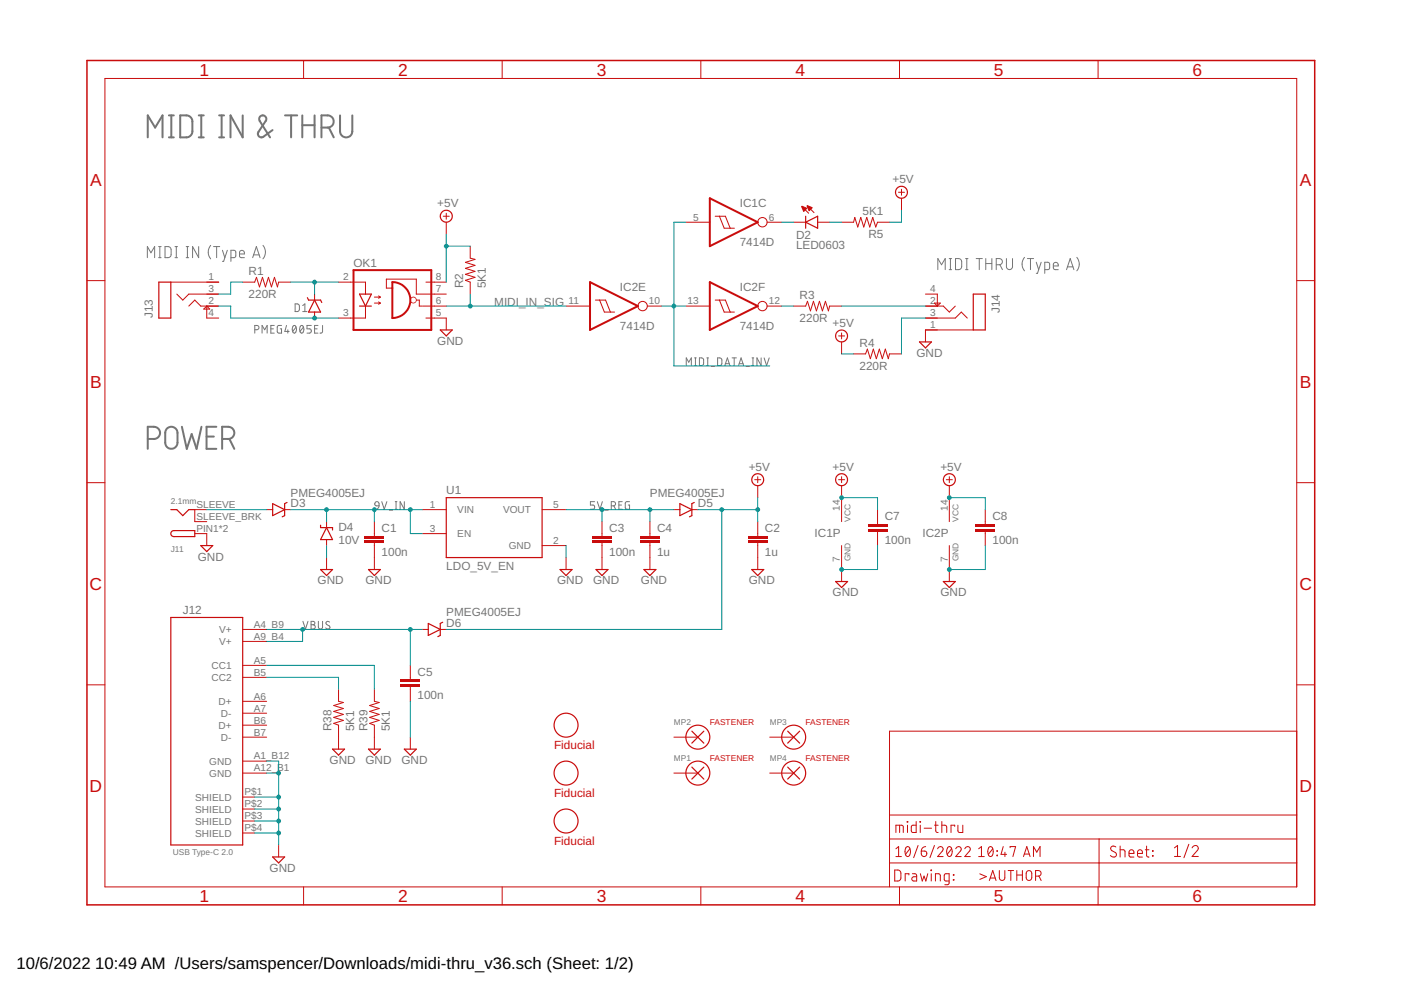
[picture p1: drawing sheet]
<svg xmlns="http://www.w3.org/2000/svg" width="297mm" height="210mm" viewBox="0 0 297 210" stroke-linecap="round" stroke-linejoin="round" font-family="sans-serif">
<g fill="none" stroke="#757575" stroke-width=".21">
<path d="M31.2 54.6v-2.3l.8 1.3 .8-1.3v2.3M33.6 54.6h.6M33.6 52.3h.6M33.9 52.3v2.3M35 52.3h.8l.5 .4v1.5l-.5 .4h-.8zM37.1 54.6h.5M37.1 52.3h.5M37.4 52.3v2.3M39.5 54.6h.5M39.5 52.3h.5M39.7 52.3v2.3M42.1 52.3v2.3l-1.3-2.3v2.3"/>
<path d="M44.7 52a2.26 2.26 0 0 0 0 2.9M45.3 52.3h1.3M45.9 52.3v2.3M47.2 53.1l.5 1.5M48.2 53.1l-.8 2.3h-.2M49 54.6h.6l.4-.2v-1.1l-.2-.2h-.8v2.3M50.8 53.8h1a.54 .54 0 0 0-.4-.7 .54 .54 0 0 0-.6 .5l.1 .9 .9 .1M53.6 54.6l.8-2.3 .7 2.3M53.8 54h1.1M55.8 52a2.19 2.19 0 0 1 0 2.9M198.8 57.2v-2.4l.8 1.3 .8-1.3v2.4M201.3 57.2h.5"/>
<path d="M201.3 54.8h.5M201.5 54.8v2.4M202.6 54.8l.9 .1 .4 .4v1.4l-.4 .4-.9 .1zM204.7 57.2h.5M204.7 54.8h.5M205 54.8v2.4M207 54.8h1.3M207.6 54.8v2.4M209 54.8v2.4M209 55.9h1.3M210.3 54.8v2.4M211.2 56.1a1.16 1.16 0 0 0 1.2-.2l.1-.4-.1-.4a1.16 1.16 0 0 0-1.2-.3v2.4"/>
<path d="M212 56.1l.5 1.1M213.4 54.8v1.7a.65 .65 0 0 0 .6 .7 .65 .65 0 0 0 .7-.7v-1.7M217.2 54.6a2.26 2.26 0 0 0 0 2.8M217.8 54.8h1.3M218.5 54.8v2.4M219.7 55.6l.5 1.6M220.7 55.6l-.7 2.4h-.3M221.5 57.2h.7l.3-.3v-1l-.2-.3h-.8v2.4M223.3 56.4h1.1a.54 .54 0 0 0-.4-.8 .54 .54 0 0 0-.7 .5l.1 .9 1 .2M226.1 57.2l.8-2.4 .8 2.4M226.3 56.6h1.2M228.3 54.6a2.19 2.19 0 0 1 0 2.8"/>
<path d="M54 69.9h.5a.46 .46 0 0 0 .4-.4 .46 .46 0 0 0-.4-.5h-.5v1.6M55.6 70.6v-1.6l.5 .9 .5-.9v1.6M57.4 69.7h.6M58.1 69h-.7v1.6h.7M59.7 69h-.7l-.2 .2 .1 1.3 .8 .1v-.9h-.3M60.7 69l-.3 1.3h.9M61 69.9v.7M62.2 69.1l.1-.1a.8 .8 0 0 1 .6 .6 .8 .8 0 0 1-.2 .8l-.3 .2a1.02 1.02 0 0 1-.2-1.5zM62.6 64.4l.6 .1 .2 .2 .1 .9-.3 .4-.6 .1zM62.8 69.4l-.8 .9M63.7 69.1l.1-.1a.8 .8 0 0 1 .7 .6 .8 .8 0 0 1-.2 .8l-.3 .2a1.04 1.04 0 0 1-.3-1.5zM64.2 66.1h.9"/>
<path d="M64.2 64.8l.4-.4v1.7M64.3 69.4l-.7 .9M66 69h-.9v.7h.5a.46 .46 0 0 1 .4 .5 .46 .46 0 0 1-.4 .4h-.5M66.7 69.7h.5M67.4 69h-.7v1.6h.7M68.4 69v1.4l-.6 .2M145.5 77.5v-1.6l.5 .9 .6-.9v1.6M147.3 77.5h.3M147.3 75.9h.3M147.4 75.9v1.6M148.3 75.9h.6l.3 .3v1l-.3 .3h-.6zM149.9 77.5h.3"/>
<path d="M149.9 75.9h.3M150.1 75.9v1.6M150.8 77.7h.7M152.1 75.9h.7l.2 .3 .1 .8-.3 .5h-.7zM153.7 77.5l.5-1.6 .5 1.6M153.8 77.1h.8M155.2 75.9h.9M155.7 75.9v1.6M156.6 77.5l.5-1.6 .6 1.6M156.7 77.1h.8M158.2 77.7h.7M159.4 77.5h.4"/>
<path d="M159.4 75.9h.4M159.6 75.9v1.6M161.4 75.9v1.6l-.9-1.6v1.6M162 75.9l.5 1.6 .6-1.6M79.6 106.5l.3-.1 .3 .1 .2 .8-.8-.2-.1-.3zM80.4 107.3l-.3 .5-.4 .2M80.9 106.4l.6 1.6 .5-1.6M82.5 108.2h.7M83.8 108h.4M83.8 106.4h.4M84 106.4v1.6M85.7 106.4v1.6l-.9-1.6v1.6"/>
<path d="M126.1 106.4h-.9v.7h.5a.45 .45 0 0 1 .4 .4 .45 .45 0 0 1-.4 .5h-.5M126.6 106.4l.6 1.6 .5-1.6M128.2 108.2h.7M129.6 107.3h.5a.44 .44 0 0 0 .4-.5 .44 .44 0 0 0-.4-.4h-.5v1.6M130.2 107.3l.3 .7M131.2 107.1h.6M131.9 106.4h-.7v1.6h.7M133.5 106.4h-.7l-.2 .2v1.2l.2 .1 .7 .1v-.9h-.3M64.2 131.7l.6 1.7 .5-1.7M66 131.7h.4a.36 .36 0 0 1 .4 .4 .36 .36 0 0 1-.4 .4 .46 .46 0 0 1 .4 .4 .46 .46 0 0 1-.4 .5h-.4zM66 132.5h.4M67.5 131.7v1.2a.44 .44 0 0 0 .4 .5 .44 .44 0 0 0 .5-.5v-1.2"/>
<path d="M69.9 131.9l-.2-.1a.38 .38 0 0 0-.5 .1 .38 .38 0 0 0 .1 .5l.5 .3a.41 .41 0 0 1 0 .6 .41 .41 0 0 1-.6 0l-.2-.2"/>
</g>
<g fill="none" stroke="#757575" stroke-width=".42">
<path d="M31.3 29.1v-4.6l1.6 2.6 1.6-2.6v4.6M35.8 29.1h1.1M35.8 24.5h1.1M36.3 24.5v4.6M38.2 24.5a2.43 2.43 0 0 1 2.1 .2l.4 .5 .1 .6v2.3l-.5 .8a2.43 2.43 0 0 1-2.1 .2zM42.1 29.1h1.1M42.1 24.5h1.1M42.7 24.5v4.6M46.5 29.1h1M46.5 24.5h1M47 24.5v4.6M51.5 24.5v4.6l-2.6-4.6v4.6"/>
<path d="M57.8 27.6l-2 1.4a.75 .75 0 0 1-.9-.1 .75 .75 0 0 1-.1-.9l1.5-2.4a.76 .76 0 0 0-.6-1.1 .76 .76 0 0 0-.6 1.1l2.2 3.5M60.4 24.5h2.6M61.7 24.5v4.6M64.1 24.5v4.6M64.1 26.5h2.6M66.7 24.5v4.6M68.2 27.1a2.58 2.58 0 0 0 2.1-.4 1.29 1.29 0 0 0 .4-1.4 1.29 1.29 0 0 0-1.2-.8h-1.3v4.6M69.7 27.1l1.1 2M72.1 24.5v3.3a1.3 1.3 0 0 0 1.3 1.3 1.3 1.3 0 0 0 1.3-1.3v-3.3M31.3 93.1a2.36 2.36 0 0 0 2.2-.3 1.29 1.29 0 0 0 .4-1.5 1.29 1.29 0 0 0-1.3-.8h-1.3v4.7M35.3 90.9a1.32 1.32 0 0 1 1.5-.3 1.32 1.32 0 0 1 .8 1.2v2.1a1.3 1.3 0 0 1-1.3 1.3 1.3 1.3 0 0 1-1.3-1.3v-2.1zM38.6 90.5l1 4.7 1-3.2 1.1 3.2 1-4.7"/>
<path d="M43.8 92.6h1.5M45.9 90.5h-2.1v4.7h2.1M47.1 93.1a2.36 2.36 0 0 0 2.2-.3 1.3 1.3 0 0 0 .3-1.5 1.3 1.3 0 0 0-1.2-.8h-1.3v4.7M48.6 93.1l1.1 2.1"/>
</g>
<g fill="none" stroke="#c90c0c" stroke-width=".21">
<path d="M22.2 16.6h252.7v171.4h-252.7zM64.4 12.8v3.8M106.5 12.8v3.8M148.6 12.8v3.8M190.7 12.8v3.8M232.8 12.8v3.8M18.4 59.5h3.8M51.5 59.8h2.5l.4-1 .6 2 .6-2 .7 2 .6-2 .7 2 .6-2 .6 2 .3-1h2.5M74.3 59.8h3.2v2.6M90.3 59.8h1.8M274.9 59.5h3.8M66.7 62.4v1.2"/>
<path d="M66.7 66.2v1.2M77.5 64.9v2.5h-3.2M79.4 63h1.2M79.4 64.3h1.2M80.3 62.7l.3 .3M80.3 64l.3 .3M80.6 63l-.3 .2M80.6 64.3l-.3 .2M83.2 61.1h-1.3v-1.9h6.4v3.2h3.8M88.3 63.6h.6v1.3h.6M89.7 64.9h2.4M90.3 67.4h1.8"/>
<path d="M18.4 102.3h3.8M274.9 102.3h3.8M18.4 145.2h3.8M274.9 155h-86.3v33M274.9 145.2h3.8M188.6 177.9h86.3M188.6 172.8h86.3M189.9 176.5v-1.5l1.5 .1 .1 1.4M189.9 180l.6-.5v2.1M190.7 175v1.5M192.1 179.6l.2-.1a.86 .86 0 0 1 .7 1.3v.3a.51 .51 0 0 1-.6 .5 .51 .51 0 0 1-.5-.5v-.8zM192.3 174.2l.2 .1z"/>
<path d="M192.4 175v1.5M192.9 180l-.9 1.1M194.2 174.2v2.3h-.8l-.2-.2v-1.1l.2-.2h.8M194.6 179.3l-.9 2.5M195.1 174.2l.1 .1zM195.1 175v1.5M195.9 175.6h1.6M196.3 179.5l-.7 .3-.3 .6M198.1 179.3l-.9 2.5M198.1 175h.8M198.4 174.2v2.1l.5 .2M198.8 180a.58 .58 0 0 1 .8-.5 .58 .58 0 0 1 .2 .9l-1 1.2h1.2"/>
<path d="M199.7 175l.9 .1 .1 1.4M199.7 174.2v2.3M201 179.6l.1-.1a.88 .88 0 0 1 .8 1.3l-.1 .3a.51 .51 0 0 1-.5 .5 .51 .51 0 0 1-.5-.5l-.1-.8zM201.8 180l-1 1.1M202.4 175.2v-.2h-.8v1.5M202.6 180a.58 .58 0 0 1 .9-.5 .58 .58 0 0 1 .1 .9l-1 1.2h1.2M203.1 175v1.3l.4 .2h.6v-1.5M204.6 180a.58 .58 0 0 1 .8-.5 .58 .58 0 0 1 .1 .9l-.9 1.2h1.1M207.5 180l.6-.5v2.1M209.7 179.6l.1-.1a.86 .86 0 0 1 .8 1.3 .6 .6 0 0 1-.6 .8 .6 .6 0 0 1-.6-.8v-.5zM210.5 180l-1 1.1M212.7 179.5l-.5 1.6h1.2"/>
<path d="M214.2 179.7v-.2h1.1l-.5 2.1M233 177.9v10.1M236.6 179.6a.58 .58 0 0 0-.9-.1 .58 .58 0 0 0 0 .9l.8 .3a.58 .58 0 0 1 0 .9 .58 .58 0 0 1-.9 0l-.2-.2M237.5 179.4v2.3M243.1 179.4v2.1l.5 .2M249 179.8l.7-.5v2.3M252.1 179l-1.1 2.9M252.8 179.8a.65 .65 0 0 1 .9-.5 .65 .65 0 0 1 .2 1l-1.1 1.3h1.3M64.4 188v3.9M106.5 188v3.9M148.6 188v3.9M188.6 183h86.3"/>
<path d="M189.7 184.5h.9l.4 .4v1.3l-.1 .3-.3 .3h-.9zM189.9 181.6h1.2M190.7 188v3.9M192.7 185.5v-.2h-.8v1.5M193.4 185.3h.7l.3 .3v1.2h-.6a.46 .46 0 0 1-.5-.5 .46 .46 0 0 1 .5-.4h.6M195.1 185.3l.4 1.5 .4-1 .4 1 .4-1.5M195.3 180.4h.7a.59 .59 0 0 1 .5 .7 .59 .59 0 0 1-.6 .5 .59 .59 0 0 1-.6-.6zM197.4 184.5l.1 .1zM197.4 185.3v1.5M198.3 186.8v-1.5l.9 .1 .2 1.4M201.2 186.8h-.8l-.2-.2v-1.1l.2-.2h.8v1.9l-.2 .4h-.7M202.1 185.4l.1 .2z"/>
<path d="M202.1 186.5l.1 .1zM207.5 181.6h1.2M207.7 185.3l1.4 .6-1.4 .6M209.8 186.7l.7-2.1 .7 2.1M210 186.2h1M211.4 180.4l.1 .1zM211.4 181.3l.1 .1zM211.9 184.6v1.5a.58 .58 0 0 0 .6 .6 .58 .58 0 0 0 .5-.6v-1.5M213.1 180.7v.9M213.7 184.6h1.2M214.3 184.6v2.1M215.6 184.6v2.1"/>
<path d="M215.6 185.5h1.2M216.8 184.6v2.1M217 181.6l.7-2.1 .7 2.1M217.2 181.1h1M217.7 184.8l.4-.2 .5 .2 .2 1.3a.59 .59 0 0 1-.6 .6 .59 .59 0 0 1-.6-.6zM219.1 181.6v-2.1l.7 1.2 .7-1.2v2.1M219.6 185.8h.6a.59 .59 0 0 0 .5-.6 .59 .59 0 0 0-.5-.6h-.6v2.1M220.3 185.8l.4 .9M232.8 188v3.9M237.5 180.2l.9 .1 .1 1.4M239.4 181h1a.55 .55 0 0 0-.3-.8 .55 .55 0 0 0-.7 .5l.1 .9 .9 .1M241.2 181h1a.55 .55 0 0 0-.3-.8 .55 .55 0 0 0-.7 .5l.1 .9 .9 .1"/>
<path d="M242.8 180.2h.8M244.3 180.4l.2 .1zM244.3 181.4l.2 .1zM249 181.6h1.3"/>
</g>
<path d="M18.4 12.8h260.3v179.1h-260.3z" fill="none" stroke="#c90c0c" stroke-width=".32"/>
<path d="M65.2 63.1l.2 .5h2.6l.2 .5M66.7 63.6l1.3 2.6h-2.6zM76.2 62.4h2.5l-1.2 2.5zM76.2 64.9h2.5" fill="none" stroke="#c90c0c" stroke-width=".25"/>
<path d="M75 57.3h16.4v12.7h-16.4zM83.2 59.8a3.8 3.8 0 0 1 3.8 3.8 3.8 3.8 0 0 1-3.8 3.8z" fill="none" stroke="#c90c0c" stroke-width=".42"/>
<path d="M87.1 63.2a.71 .71 0 0 1 1.1 0 .71 .71 0 0 1-.4 1.1 .71 .71 0 0 1-.9-.7h.2a.55 .55 0 0 1 .7-.5 .55 .55 0 0 1 .2 .9 .55 .55 0 0 1-.9-.2l-.2-.2z" fill-rule="evenodd" fill="#c90c0c"/>
<path d="M87.1 63.2l.4-.3 .5 .1a.72 .72 0 0 1 .3 .9l-.3 .3h-.7l-.4-.6h.2l.3-.5h.5l.3 .5-.1 .4-.6 .2-.6-.6zM87.1 63.2l-.2 .4 .6 .6 .6-.2 .1-.4-.3-.5h-.5l-.3 .5h-.2l.4 .6 .5 .1 .4-.2 .1-.7-.3-.4-.5-.1z" fill="#c90c0c"/>
<path d="M71.8 59.8h2.5M92.1 59.8h2.5M94 45.8h1.2M94.6 45.2v1.3M71.8 67.4h2.5M92.1 67.4h2.5v2.6M92.1 64.9h2.5M92.1 62.4h2.5" fill="none" stroke="#c90c0c" stroke-width=".21"/>
<path d="M93.3 70h2.6l-1.3 1.2z" fill="none" stroke="#c90c0c" stroke-width=".25"/>
<path d="M93.6 44.9a1.4 1.4 0 0 1 2.2 .2 1.4 1.4 0 0 1-.8 2.1 1.4 1.4 0 0 1-1.8-1.4h.3a1.15 1.15 0 0 1 1.6-1 1.15 1.15 0 0 1 .3 1.9 1.15 1.15 0 0 1-1.9-.6v-.3h-.3z" fill-rule="evenodd" fill="#c90c0c"/>
<path d="M93.6 44.9l.6-.4 1 .1 .7 .7 .1 .7a1.4 1.4 0 0 1-1.3 1.2 1.4 1.4 0 0 1-1.4-1l-.1-.4h.3l.3-.7 .8-.4 .5 .1 .4 .4 .3 .5-.1 .6-.6 .6-.5 .1-.6-.2-.4-.4-.1-.6h-.3zM93.6 44.9l-.4 .9h.3l.1 .6 .4 .4 .6 .2 .5-.1 .4-.4 .3-.5-.1-.6-.3-.4-.6-.3h-.5l-.5 .4-.3 .7h-.3l.4 1 .6 .4h.7l.9-.5 .2-1-.5-.9-1-.4z" fill="#c90c0c"/>
<path d="M94.6 47.1v2.6M99.7 52.2v2.5l1 .3-2 .6 2 .7-2 .6 2 .6-2 .7 2 .6-2 .6 1 .4v2.6M168.3 64.9h2.5l.4-1 .6 2 .7-2 .6 2 .6-2 .7 2 .6-2 .6 2 .3-1h2.5M177.8 71.2h1.3M178.4 70.6v1.3M181 75h2.5l.4-1 .6 2.1 .7-2.1 .6 2.1 .6-2.1 .7 2.1 .6-2.1 .6 2.1 .3-1.1h2.5" fill="none" stroke="#c90c0c" stroke-width=".21"/>
<path d="M177.4 70.3a1.4 1.4 0 0 1 2.2 .2 1.4 1.4 0 0 1-.8 2.1 1.4 1.4 0 0 1-1.8-1.4h.3a1.14 1.14 0 0 1 1.7-.9 1.14 1.14 0 0 1 .1 1.9 1.14 1.14 0 0 1-1.8-.7v-.3h-.3z" fill-rule="evenodd" fill="#c90c0c"/>
<path d="M177.4 70.3l1-.5 .9 .4 .4 .5 .1 .7-.5 .9a1.42 1.42 0 0 1-1.3 .3l-.6-.4-.3-.6-.1-.4h.3l.3-.7 .5-.4h.5l.6 .3 .3 .4v.8l-.3 .5-.6 .2h-.5l-.7-.5-.1-.6h-.3zM177.4 70.3l-.4 .9h.3l.1 .6 .4 .4 .6 .2 .5-.1 .4-.4 .3-.5-.1-.6-.3-.4-.6-.3h-.5l-.7 .6-.1 .5h-.3l.4 1 1 .4 .9-.3 .5-.9-.1-.7-.4-.5-.9-.4z" fill="#c90c0c"/>
<path d="M168.3 47.1h2.5M170.1 43.8l1.3 1.4M171.2 43.7l1.4 1.4M173.4 47.1h2.5M178.4 47.1h2.6l.2-1 .7 2 .6-2 .6 2 .7-2 .6 2 .6-2 .7 2 .4-1h2.5M190.5 40.8h1.3M191.1 40.1v1.3M178.4 72.5v2.5M196.2 70v2.5" fill="none" stroke="#c90c0c" stroke-width=".21"/>
<path d="M170.8 47.1l2.6-1.3v2.6zM170.8 45.8v2.6M194.9 72.5h2.6l-1.3 1.3z" fill="none" stroke="#c90c0c" stroke-width=".25"/>
<g fill="#c90c0c" stroke="#c90c0c" stroke-width=".21">
<path d="M171.1 43.7l1.1 .3-.7 .7z" fill-rule="evenodd"/>
<path d="M170 43.8l1.1 .4-.7 .6z" fill-rule="evenodd"/>
</g>
<path d="M190.1 39.8a1.4 1.4 0 0 1 2.2 .2 1.4 1.4 0 0 1-.8 2.1 1.4 1.4 0 0 1-1.8-1.3h.3a1.14 1.14 0 0 1 1.7-1 1.14 1.14 0 0 1 .1 1.9 1.14 1.14 0 0 1-1.8-.7v-.2h-.3z" fill-rule="evenodd" fill="#c90c0c"/>
<path d="M190.1 39.8l.9-.4 1 .3 .4 .6 .1 .6-.5 .9a1.42 1.42 0 0 1-1.3 .3l-.6-.4-.4-.9h.3l.1-.6 .7-.5h.8l.4 .4 .3 .8-.3 .5a1.15 1.15 0 0 1-1.7 .2l-.3-.8h-.3zM190.1 39.8l-.4 1h.3l.1 .5 .4 .4 .6 .2 .5-.1 .4-.4 .3-.5-.1-.6-.3-.4-.6-.3-.5 .1-.7 .5-.1 .6h-.3l.4 .9 .9 .5 1-.4 .5-.9-.1-.6-.4-.6-1-.3z" fill="#c90c0c"/>
<g fill="none" stroke="#c90c0c" stroke-width=".21">
<path d="M191.1 42v2.6M41.3 113.1h2.5v2.6M43.8 108.1h-2.5v2.5h2.5M56.5 108.1h1.3M60.3 108.1h1.3M69.2 110.6v1.3M69.2 114.4v1.3M69.2 118.2v2.6M79.4 113.1v.5M79.4 115.2v.5M89.5 113.1h5.1M89.5 108.1h5.1"/>
<path d="M114.9 108.1h5.1M114.9 115.7h5.1M51.5 133.5h5M51.5 136h5M51.5 141.1h5M51.5 143.6h5M51.5 148.7h5M51.5 153.8h5M51.5 151.2h5M51.5 156.3h5M51.5 163.9h5M51.5 161.4h5"/>
<path d="M51.5 169h2.5M51.5 171.5h2.5M51.5 176.6h2.5M51.5 174.1h2.5"/>
</g>
<path d="M36.2 108.1h1.3l1.3 1.2 1.2-1.2h1.3M36.3 112.8l.6-.3h4.4v1.3h-4.4l-.4-.2-.3-.3zM42.6 115.7h2.5l-1.3 1.2zM57.8 106.8l2.5 1.3-2.5 1.2zM60.9 106.5l-.6 .3v2.5l-.5 .3M68 111.4v.5h2.5v.5M69.2 111.9l1.3 2.5h-2.5zM94.6 105.5h20.3v12.7h-20.3zM36.2 130.9h15.3v48.3h-15.3zM68 120.8h2.5l-1.3 1.2z" fill="none" stroke="#c90c0c" stroke-width=".25"/>
<g fill="#c90c0c">
<path d="M77.3 113.6h4.1v.6h-4.1z" fill-rule="evenodd"/>
<path d="M77.3 114.7h4.1v.5h-4.1z" fill-rule="evenodd"/>
</g>
<g fill="#c90c0c">
<path d="M77.3 113.6h4.1v.6h-4.1zM77.3 113.6v.6h4.1v-.6z"/>
<path d="M77.3 114.7h4.1v.5h-4.1zM77.3 114.7v.5h4.1v-.5z"/>
</g>
<path d="M79.4 110.6v2.5M79.4 115.7v5.1M127.6 113.1v.5M127.6 115.2v.5" fill="none" stroke="#c90c0c" stroke-width=".21"/>
<path d="M78.1 120.8h2.5l-1.2 1.2z" fill="none" stroke="#c90c0c" stroke-width=".25"/>
<g fill="#c90c0c">
<path d="M125.6 113.6h4.1v.6h-4.1z" fill-rule="evenodd"/>
<path d="M125.6 114.7h4.1v.5h-4.1z" fill-rule="evenodd"/>
</g>
<g fill="#c90c0c">
<path d="M125.6 113.6h4.1v.6h-4.1zM125.6 113.6v.6h4.1v-.6z"/>
<path d="M125.6 114.7h4.1v.5h-4.1zM125.6 114.7v.5h4.1v-.5z"/>
</g>
<path d="M120 118.2v2.6M127.6 110.6v2.5M127.6 115.7v5.1M137.8 118.2v2.6M71.8 146.2v2.5l1 .2-2 .7 2 .6-2 .6 2 .7-2 .6 2 .6-2 .7 1 .4v5M79.4 146.2v2.5l1 .2-2 .7 2 .6-2 .6 2 .7-2 .6 2 .6-2 .7 1 .4v5M87 143.6v.5M87 145.6v.6M59.1 179.2v2.5" fill="none" stroke="#c90c0c" stroke-width=".21"/>
<path d="M118.7 120.8h2.6l-1.3 1.2zM126.4 120.8h2.5l-1.3 1.2zM136.5 120.8h2.6l-1.3 1.2zM70.5 158.8h2.5l-1.2 1.3zM78.1 158.8h2.5l-1.2 1.3zM57.8 181.7h2.5l-1.2 1.3z" fill="none" stroke="#c90c0c" stroke-width=".25"/>
<g fill="#c90c0c">
<path d="M85 144.1h4v.5h-4z" fill-rule="evenodd"/>
<path d="M85 145.1h4v.5h-4z" fill-rule="evenodd"/>
</g>
<g fill="#c90c0c">
<path d="M85 144.1h4v.5h-4zM85 144.1v.5h4v-.5z"/>
<path d="M85 145.1h4v.5h-4zM85 145.1v.5h4v-.5z"/>
</g>
<path d="M137.8 113.1v.5M137.8 115.2v.5M142.9 108.1h1.2M146.7 108.1h1.3M89.5 133.5h1.3M93.3 133.5h1.3M87 141.1v2.5M87 146.2v2.5M87 156.3v2.5" fill="none" stroke="#c90c0c" stroke-width=".21"/>
<path d="M144.1 106.8l2.6 1.3-2.6 1.2zM147.2 106.5l-.5 .3v2.5l-.5 .3M90.8 132.2l2.5 1.3-2.5 1.2zM93.9 131.9l-.6 .3v2.5l-.5 .3M85.7 158.8h2.6l-1.3 1.3z" fill="none" stroke="#c90c0c" stroke-width=".25"/>
<g fill="#c90c0c">
<path d="M135.8 113.6h4v.6h-4z" fill-rule="evenodd"/>
<path d="M135.8 114.7h4v.5h-4z" fill-rule="evenodd"/>
</g>
<g fill="#c90c0c">
<path d="M135.8 113.6h4v.6h-4zM135.8 113.6v.6h4v-.6z"/>
<path d="M135.8 114.7h4v.5h-4zM135.8 114.7v.5h4v-.5z"/>
</g>
<path d="M137.8 110.6v2.5M137.8 115.7v2.5M160 101.7h1.3M160.7 101.1v1.2M160.7 118.2v2.6" fill="none" stroke="#c90c0c" stroke-width=".21"/>
<path d="M159.4 120.8h2.5l-1.2 1.2z" fill="none" stroke="#c90c0c" stroke-width=".25"/>
<path d="M159.6 100.8a1.39 1.39 0 0 1 2.2 .2 1.39 1.39 0 0 1-.8 2.1 1.39 1.39 0 0 1-1.7-1.4h.2a1.14 1.14 0 0 1 1.6-1 1.14 1.14 0 0 1 .3 1.9 1.14 1.14 0 0 1-1.8-.6l-.1-.3h-.2z" fill-rule="evenodd" fill="#c90c0c"/>
<path d="M159.6 100.8l1-.5 .9 .3 .4 .6 .1 .7-.5 .9a1.4 1.4 0 0 1-2.1-.4l-.1-.7h.2l.3-.8 .5-.3h.6l.5 .2 .4 .8-.1 .5-.6 .6a1.15 1.15 0 0 1-1.5-.7l-.1-.3h-.2zM159.6 100.8l-.3 .9h.2l.2 .6 .3 .4 .6 .1 .5-.1 .5-.3 .2-.5-.1-.6-.3-.5-.5-.2h-.6l-.5 .3-.3 .8h-.2l.3 1 1 .4 .9-.3 .5-.9-.1-.7-.4-.6-.9-.3z" fill="#c90c0c"/>
<path d="M160.7 103v2.5M178.4 105.5v5.1M178.4 115.7v5.1M186.1 110.6v.5M186.1 112.6v.5M201.3 105.5v5.1M201.3 115.7v5.1" fill="none" stroke="#c90c0c" stroke-width=".21"/>
<g fill="#c90c0c">
<path d="M184 111.1h4.1v.5h-4.1z" fill-rule="evenodd"/>
<path d="M184 112.1h4.1v.5h-4.1z" fill-rule="evenodd"/>
</g>
<g fill="#c90c0c">
<path d="M184 111.1h4.1v.5h-4.1zM184 111.1v.5h4.1v-.5z"/>
<path d="M184 112.1h4.1v.5h-4.1zM184 112.1v.5h4.1v-.5z"/>
</g>
<path d="M186.1 108.1v2.5M186.1 113.1v2.6M208.9 110.6v.5M208.9 112.6v.5" fill="none" stroke="#c90c0c" stroke-width=".21"/>
<g fill="#c90c0c">
<path d="M206.9 111.1h4v.5h-4z" fill-rule="evenodd"/>
<path d="M206.9 112.1h4v.5h-4z" fill-rule="evenodd"/>
</g>
<g fill="#c90c0c">
<path d="M206.9 111.1h4v.5h-4zM206.9 111.1v.5h4v-.5z"/>
<path d="M206.9 112.1h4v.5h-4zM206.9 112.1v.5h4v-.5z"/>
</g>
<path d="M177.8 101.7h1.3M178.4 101.1v1.2M208.9 108.1v2.5M208.9 113.1v2.6" fill="none" stroke="#c90c0c" stroke-width=".21"/>
<path d="M177.4 100.8a1.39 1.39 0 0 1 2.2 .2 1.39 1.39 0 0 1-.8 2.1 1.39 1.39 0 0 1-1.8-1.4h.3a1.14 1.14 0 0 1 1.7-.9 1.14 1.14 0 0 1 .1 1.9 1.14 1.14 0 0 1-1.8-.7v-.3h-.3z" fill-rule="evenodd" fill="#c90c0c"/>
<path d="M177.4 100.8l1-.5 .9 .3 .4 .6 .1 .7-.5 .9a1.4 1.4 0 0 1-2.1-.4l-.2-.7h.3l.3-.8 .8-.3 .8 .2 .3 .5 .1 .6-.3 .5-.4 .3-.5 .1-.6-.1-.4-.4-.1-.6h-.3zM177.4 100.8l-.4 .9h.3l.1 .6 .4 .4 .6 .1 .5-.1 .4-.3 .3-.5-.1-.6-.3-.5-.6-.2h-.5l-.7 .6-.1 .5h-.3l.4 1 1 .4 .9-.3 .5-.9-.1-.7-.4-.6-.9-.3z" fill="#c90c0c"/>
<path d="M178.4 103v2.5M200.6 101.7h1.3M201.3 101.1v1.2" fill="none" stroke="#c90c0c" stroke-width=".21"/>
<path d="M200.3 100.8a1.4 1.4 0 0 1 2.2 .2 1.4 1.4 0 0 1-.9 2.1 1.4 1.4 0 0 1-1.7-1.4h.2a1.15 1.15 0 0 1 1.7-1.1 1.15 1.15 0 0 1 .2 2 1.15 1.15 0 0 1-1.8-.6l-.1-.3h-.2z" fill-rule="evenodd" fill="#c90c0c"/>
<path d="M200.3 100.8l.9-.5 1 .3 .4 .6 .1 .7-.5 .9a1.42 1.42 0 0 1-1.3 .2l-.4-.1a1.5 1.5 0 0 1-.6-1.2h.2l.2-.5 .4-.4 .8-.2 .5 .2 .4 .5v.8l-.4 .5-.5 .2-.8-.1-.4-.4-.2-.6h-.2zM200.3 100.8l-.4 .9h.2l.2 .6 .4 .4 .5 .1 .6-.1 .4-.3 .2-.5v-.6l-.4-.5-.5-.2h-.6l-.5 .3-.3 .8h-.2l.4 1 .9 .4 1-.3 .5-.9-.1-.7-.4-.6-1-.3z" fill="#c90c0c"/>
<path d="M160.7 113.1v.5M160.7 115.2v.5M201.3 103v2.5M178.4 120.8v2.5M201.3 120.8v2.5M142.9 156.3h5.1M163.2 156.3h5.1M142.9 163.9h5.1M163.2 163.9h5.1" fill="none" stroke="#c90c0c" stroke-width=".21"/>
<g fill="none" stroke="#c90c0c" stroke-width=".25">
<path d="M177.2 123.3h2.5l-1.3 1.3zM200 123.3h2.5l-1.2 1.3zM146.7 155l2.5 2.6M149.2 155l-2.5 2.6M167 155l2.5 2.6M169.5 155l-2.5 2.6M146.7 162.6l2.5 2.6M149.2 162.6l-2.5 2.6M167 162.6l2.5 2.6M169.5 162.6l-2.5 2.6"/>
<circle cx="120" cy="153.8" r="2.54"/>
<circle cx="148" cy="156.3" r="2.54"/>
<circle cx="168.3" cy="156.3" r="2.54"/>
<circle cx="120" cy="174.1" r="2.54"/>
<circle cx="120" cy="163.9" r="2.54"/>
<circle cx="148" cy="163.9" r="2.54"/>
<circle cx="168.3" cy="163.9" r="2.54"/>
</g>
<g fill="#c90c0c">
<path d="M158.6 113.6h4.1v.6h-4.1z" fill-rule="evenodd"/>
<path d="M158.6 114.7h4.1v.5h-4.1z" fill-rule="evenodd"/>
</g>
<g fill="#c90c0c">
<path d="M158.6 113.6h4.1v.6h-4.1zM158.6 113.6v.6h4.1v-.6z"/>
<path d="M158.6 114.7h4.1v.5h-4.1zM158.6 114.7v.5h4.1v-.5z"/>
</g>
<g fill="none" stroke="#c90c0c" stroke-width=".21">
<path d="M36.2 59.8h10.2M145.4 47.1h5.1M151.6 45.8h2.2l1 2.6M152.5 45.8l1 2.6h2.2M162.6 47.1h3.1M37.5 62.4l1.3 1.2 1.2-1.2h6.4M40 64.9l1.3-1.3 1.3 1.3h3.8M43.2 65.5l.6-.6 .7 .6zM43.8 64.9v2.5h2.6M120 64.9h5.1M126.2 63.6h2.2l1 2.6M127.1 63.6l1 2.6h2.2"/>
<path d="M137.2 64.9h3.1M145.4 64.9h5.1M151.6 63.6h2.2l1 2.6M152.5 63.6l1 2.6h2.2M162.6 64.9h3.1M196.2 64.9h3.8l1.3 1.3 1.2-1.3M196.2 62.4h2.5v2.5M196.2 67.4h6.3l1.3-1.2 1.3 1.2M196.2 70h10.2M198.1 64.3h1.3l-.7 .6zM160.7 110.6v2.5M160.7 115.7v2.5"/>
<circle cx="161.6" cy="47.1" r=".99"/>
<circle cx="136.2" cy="64.9" r=".99"/>
<circle cx="161.6" cy="64.9" r=".99"/>
</g>
<path d="M33.7 59.8h2.5v7.6h-2.5zM206.4 62.4h2.5v7.6h-2.5z" fill="none" stroke="#c90c0c" stroke-width=".25"/>
<path d="M125.1 59.8l10.2 5.1-10.2 5.1zM150.5 42l10.2 5.1-10.2 5.1zM150.5 59.8l10.2 5.1-10.2 5.1z" fill="none" stroke="#c90c0c" stroke-width=".42"/>
<path d="M61.6 59.8h10.2M66.7 59.8v2.6" fill="none" stroke="#009292" stroke-width=".21"/>
<circle cx="66.7" cy="59.8" r=".51" fill="#009292"/>
<path d="M66.2 59.8a.51 .51 0 0 1 1 0 .51 .51 0 0 1-1 0zM66.2 59.8a.51 .51 0 0 0 1 0 .51 .51 0 0 0-1 0z" fill="#009292"/>
<path d="M51.5 59.8h-2.6v2.6h-2.5M46.4 64.9h2.5v2.5h22.9" fill="none" stroke="#009292" stroke-width=".21"/>
<circle cx="66.7" cy="67.4" r=".51" fill="#009292"/>
<path d="M66.2 67.4a.51 .51 0 0 1 1 0 .51 .51 0 0 1-1 0zM66.2 67.4a.51 .51 0 0 0 1 0 .51 .51 0 0 0-1 0z" fill="#009292"/>
<path d="M69.2 115.7v2.5M120 115.7v2.5M56.5 161.4h2.6v15.2h-5.1M56.5 163.9h2.6" fill="none" stroke="#009292" stroke-width=".21"/>
<circle cx="59.1" cy="163.9" r=".51" fill="#009292"/>
<path d="M58.6 163.9a.51 .51 0 0 1 1 0 .51 .51 0 0 1-1 0zM58.6 163.9a.51 .51 0 0 0 1 0 .51 .51 0 0 0-1 0z" fill="#009292"/>
<path d="M54 169h5.1" fill="none" stroke="#009292" stroke-width=".21"/>
<circle cx="59.1" cy="169" r=".51" fill="#009292"/>
<path d="M58.6 169a.51 .51 0 0 1 1 0 .51 .51 0 0 1-1 0zM58.6 169a.51 .51 0 0 0 1 0 .51 .51 0 0 0-1 0z" fill="#009292"/>
<path d="M54 171.5h5.1" fill="none" stroke="#009292" stroke-width=".21"/>
<circle cx="59.1" cy="171.5" r=".51" fill="#009292"/>
<path d="M58.6 171.5a.51 .51 0 0 1 1 0 .51 .51 0 0 1-1 0zM58.6 171.5a.51 .51 0 0 0 1 0 .51 .51 0 0 0-1 0z" fill="#009292"/>
<path d="M54 174.1h5.1" fill="none" stroke="#009292" stroke-width=".21"/>
<circle cx="59.1" cy="174.1" r=".51" fill="#009292"/>
<path d="M58.6 174.1a.51 .51 0 0 1 1 0 .51 .51 0 0 1-1 0zM58.6 174.1a.51 .51 0 0 0 1 0 .51 .51 0 0 0-1 0z" fill="#009292"/>
<path d="M59.1 176.6v2.6" fill="none" stroke="#009292" stroke-width=".21"/>
<circle cx="59.1" cy="176.6" r=".51" fill="#009292"/>
<path d="M58.6 176.6a.51 .51 0 0 1 1 0 .51 .51 0 0 1-1 0zM58.6 176.6a.51 .51 0 0 0 1 0 .51 .51 0 0 0-1 0z" fill="#009292"/>
<path d="M186.1 115.7v5.1h-7.7M87 148.7v7.6" fill="none" stroke="#009292" stroke-width=".21"/>
<circle cx="178.4" cy="120.8" r=".51" fill="#009292"/>
<path d="M177.9 120.8a.51 .51 0 0 1 1 0 .51 .51 0 0 1-1 0zM177.9 120.8a.51 .51 0 0 0 1 0 .51 .51 0 0 0-1 0z" fill="#009292"/>
<path d="M208.9 115.7v5.1h-7.6" fill="none" stroke="#009292" stroke-width=".21"/>
<circle cx="201.3" cy="120.8" r=".51" fill="#009292"/>
<path d="M200.8 120.8a.51 .51 0 0 1 1 0 .51 .51 0 0 1-1 0zM200.8 120.8a.51 .51 0 0 0 1 0 .51 .51 0 0 0-1 0z" fill="#009292"/>
<path d="M94.6 49.7v10.1M94.6 52.2h5.1" fill="none" stroke="#009292" stroke-width=".21"/>
<circle cx="94.6" cy="52.2" r=".51" fill="#009292"/>
<path d="M94.1 52.2a.51 .51 0 0 1 1 0 .51 .51 0 0 1-1 0zM94.1 52.2a.51 .51 0 0 0 1 0 .51 .51 0 0 0-1 0z" fill="#009292"/>
<path d="M191.1 44.6v2.5h-2.5M178.4 75h2.6M148 108.1h12.7M153 108.1v25.4h-58.4M160.7 105.5v5.1" fill="none" stroke="#009292" stroke-width=".21"/>
<g fill="#009292">
<circle cx="153" cy="108.1" r=".51"/>
<circle cx="160.7" cy="108.1" r=".51"/>
</g>
<g fill="#009292">
<path d="M152.5 108.1a.51 .51 0 0 1 1 0 .51 .51 0 0 1-1 0zM152.5 108.1a.51 .51 0 0 0 1 0 .51 .51 0 0 0-1 0z"/>
<path d="M160.1 108.1a.55 .55 0 0 1 1.1 0 .55 .55 0 0 1-1.1 0zM160.1 108.1a.55 .55 0 0 0 1.1 0 .55 .55 0 0 0-1.1 0z"/>
</g>
<path d="M178.4 105.5h7.7v2.6" fill="none" stroke="#009292" stroke-width=".21"/>
<circle cx="178.4" cy="105.5" r=".51" fill="#009292"/>
<path d="M177.9 105.5a.51 .51 0 0 1 1 0 .51 .51 0 0 1-1 0zM177.9 105.5a.51 .51 0 0 0 1 0 .51 .51 0 0 0-1 0z" fill="#009292"/>
<path d="M201.3 105.5h7.6v2.6" fill="none" stroke="#009292" stroke-width=".21"/>
<circle cx="201.3" cy="105.5" r=".51" fill="#009292"/>
<path d="M200.8 105.5a.51 .51 0 0 1 1 0 .51 .51 0 0 1-1 0zM200.8 105.5a.51 .51 0 0 0 1 0 .51 .51 0 0 0-1 0z" fill="#009292"/>
<path d="M94.6 64.9h25.4M99.7 62.4v2.5" fill="none" stroke="#009292" stroke-width=".21"/>
<circle cx="99.7" cy="64.9" r=".51" fill="#009292"/>
<path d="M99.2 64.9a.51 .51 0 0 1 1 0 .51 .51 0 0 1-1 0zM99.2 64.9a.51 .51 0 0 0 1 0 .51 .51 0 0 0-1 0z" fill="#009292"/>
<path d="M145.4 47.1h-2.5v30.5h20.3M140.3 64.9h5.1" fill="none" stroke="#009292" stroke-width=".21"/>
<circle cx="142.9" cy="64.9" r=".51" fill="#009292"/>
<path d="M142.4 64.9a.51 .51 0 0 1 1 0 .51 .51 0 0 1-1 0zM142.4 64.9a.51 .51 0 0 0 1 0 .51 .51 0 0 0-1 0z" fill="#009292"/>
<path d="M165.7 47.1h2.6M175.9 47.1h2.5M165.7 64.9h2.6M178.4 64.9h17.8M196.2 67.4h-5.1v7.6M43.8 108.1h12.7M61.6 108.1h27.9M69.2 108.1v2.5M79.4 108.1v2.5M87 108.1v5h2.5" fill="none" stroke="#009292" stroke-width=".21"/>
<g fill="#009292">
<circle cx="69.2" cy="108.1" r=".51"/>
<circle cx="79.4" cy="108.1" r=".51"/>
<circle cx="87" cy="108.1" r=".51"/>
</g>
<g fill="#009292">
<path d="M68.7 108.1a.51 .51 0 0 1 1 0 .51 .51 0 0 1-1 0zM68.7 108.1a.51 .51 0 0 0 1 0 .51 .51 0 0 0-1 0z"/>
<path d="M78.9 108.1a.51 .51 0 0 1 1 0 .51 .51 0 0 1-1 0zM78.9 108.1a.51 .51 0 0 0 1 0 .51 .51 0 0 0-1 0z"/>
<path d="M86.5 108.1a.51 .51 0 0 1 1 0 .51 .51 0 0 1-1 0zM86.5 108.1a.51 .51 0 0 0 1 0 .51 .51 0 0 0-1 0z"/>
</g>
<path d="M56.5 133.5h33M64.2 133.5v2.5h-7.7M87 133.5v7.6M56.5 141.1h22.9v5.1M56.5 143.6h15.3v2.6" fill="none" stroke="#009292" stroke-width=".21"/>
<g fill="#009292">
<circle cx="64.2" cy="133.5" r=".51"/>
<circle cx="87" cy="133.5" r=".51"/>
</g>
<g fill="#009292">
<path d="M63.6 133.5a.55 .55 0 0 1 1.1 0 .55 .55 0 0 1-1.1 0zM63.6 133.5a.55 .55 0 0 0 1.1 0 .55 .55 0 0 0-1.1 0z"/>
<path d="M86.5 133.5a.51 .51 0 0 1 1 0 .51 .51 0 0 1-1 0zM86.5 133.5a.51 .51 0 0 0 1 0 .51 .51 0 0 0-1 0z"/>
</g>
<path d="M120 108.1h17.8v2.5M127.6 108.1v2.5" fill="none" stroke="#009292" stroke-width=".21"/>
<circle cx="127.6" cy="108.1" r=".51" fill="#009292"/>
<path d="M127.1 108.1a.51 .51 0 0 1 1 0 .51 .51 0 0 1-1 0zM127.1 108.1a.51 .51 0 0 0 1 0 .51 .51 0 0 0-1 0z" fill="#009292"/>
<path d="M137.8 108.1h5.1" fill="none" stroke="#009292" stroke-width=".21"/>
<circle cx="137.8" cy="108.1" r=".51" fill="#009292"/>
<path d="M137.3 108.1a.51 .51 0 0 1 1 0 .51 .51 0 0 1-1 0zM137.3 108.1a.51 .51 0 0 0 1 0 .51 .51 0 0 0-1 0z" fill="#009292"/>
<g font-size="3.7" fill="#c90c0c">
<text x="42.3" y="16">1</text>
<text x="84.4" y="16">2</text>
<text x="126.5" y="16">3</text>
<text x="168.6" y="16">4</text>
<text x="210.7" y="16">5</text>
<text x="252.9" y="16">6</text>
<text x="19.1" y="39.4">A</text>
<text x="275.6" y="39.4">A</text>
<text x="19.1" y="82.2">B</text>
<text x="275.6" y="82.2">B</text>
<text x="19" y="125.1">C</text>
<text x="275.5" y="125.1">C</text>
<text x="19" y="167.9">D</text>
<text x="275.5" y="167.9">D</text>
<text x="42.3" y="191.2">1</text>
<text x="84.4" y="191.2">2</text>
<text x="126.5" y="191.2">3</text>
<text x="168.6" y="191.2">4</text>
<text x="210.7" y="191.2">5</text>
<text x="252.9" y="191.2">6</text>
</g>
<g font-size="3.5">
<text x="3.5" y="205.4">10/6/2022</text>
<text x="20.2" y="205.4">10:49 AM /Users/samspencer/Downloads/midi-thru_v36.sch (Sheet: 1/2)</text>
</g>
<g font-size="2.5" fill="#757575">
<text x="189.2" y="38.9">+5V</text>
<text x="92.7" y="43.9">+5V</text>
<text x="156.8" y="43.9">IC1C</text>
<text x="182.9" y="45.6">5K1</text>
<text x="156.8" y="52.2">7414D</text>
<text x="168.8" y="52.8">LED0603</text>
<text x="168.8" y="50.7">D2</text>
<text x="184.1" y="50.4">R5</text>
<text x="52.7" y="58.3">R1</text>
<text x="74.9" y="56.6">OK1</text>
<text x="52.7" y="63.1">220R</text>
<text x="98.2" y="61.1" transform="rotate(-90 98.2 61.1)">R2</text>
<text x="103" y="61.1" transform="rotate(-90 103 61.1)">5K1</text>
<text x="104.8" y="64.9">MIDI_IN_SIG</text>
<text x="131.4" y="61.7">IC2E</text>
<text x="156.8" y="61.7">IC2F</text>
<text x="169.5" y="63.4">R3</text>
<text x="32.4" y="67.4" transform="rotate(-90 32.4 67.4)">J13</text>
<text x="131.4" y="70">7414D</text>
<text x="156.8" y="70">7414D</text>
<text x="169.5" y="68.2">220R</text>
<text x="176.5" y="69.3">+5V</text>
<text x="212" y="66.4" transform="rotate(-90 212 66.4)">J14</text>
<text x="92.7" y="73.1">GND</text>
<text x="182.2" y="73.5">R4</text>
<text x="194.3" y="75.7">GND</text>
<text x="182.2" y="78.3">220R</text>
<text x="158.7" y="99.8">+5V</text>
<text x="176.5" y="99.8">+5V</text>
<text x="199.4" y="99.8">+5V</text>
<text x="61.6" y="105.3">PMEG4005EJ</text>
<text x="61.6" y="107.6">D3</text>
<text x="94.6" y="104.8">U1</text>
<text x="137.8" y="105.3">PMEG4005EJ</text>
<text x="148" y="107.6">D5</text>
<text x="71.8" y="112.7">D4</text>
<text x="80.9" y="112.8">C1</text>
<text x="129.2" y="112.8">C3</text>
<text x="139.3" y="112.8">C4</text>
<text x="162.2" y="112.8">C2</text>
<text x="172.7" y="113.8">IC1P</text>
<text x="187.6" y="110.2">C7</text>
<text x="195.6" y="113.8">IC2P</text>
<text x="210.4" y="110.2">C8</text>
<text x="41.9" y="118.8">GND</text>
<text x="71.8" y="115.4">10V</text>
<text x="80.9" y="117.8">100n</text>
<text x="129.2" y="117.8">100n</text>
<text x="139.3" y="117.8">1u</text>
<text x="162.2" y="117.8">1u</text>
<text x="187.6" y="115.3">100n</text>
<text x="210.4" y="115.3">100n</text>
<text x="67.3" y="123.9">GND</text>
<text x="77.5" y="123.9">GND</text>
<text x="94.6" y="120.8">LDO_5V_EN</text>
<text x="118.1" y="123.9">GND</text>
<text x="125.7" y="123.9">GND</text>
<text x="135.9" y="123.9">GND</text>
<text x="158.7" y="123.9">GND</text>
<text x="38.8" y="130.1">J12</text>
<text x="94.6" y="130.7">PMEG4005EJ</text>
<text x="176.5" y="126.5">GND</text>
<text x="199.4" y="126.5">GND</text>
<text x="94.6" y="133">D6</text>
<text x="88.5" y="143.2">C5</text>
<text x="88.5" y="148.3">100n</text>
<text x="70.3" y="155" transform="rotate(-90 70.3 155)">R38</text>
<text x="75.1" y="155" transform="rotate(-90 75.1 155)">5K1</text>
<text x="77.9" y="155" transform="rotate(-90 77.9 155)">R39</text>
<text x="82.7" y="155" transform="rotate(-90 82.7 155)">5K1</text>
<text x="69.9" y="162">GND</text>
<text x="77.5" y="162">GND</text>
<text x="85.1" y="162">GND</text>
<text x="57.2" y="184.9">GND</text>
</g>
<g font-size="2.5" fill="#c90c0c">
<text x="117.5" y="158.8">Fiducial</text>
<text x="117.5" y="169">Fiducial</text>
<text x="117.5" y="179.2">Fiducial</text>
</g>
<g font-size="2.1" fill="#757575">
<text x="147" y="46.8">5</text>
<text x="163" y="46.8">6</text>
<text x="44.2" y="59.5">1</text>
<text x="72.8" y="59.5">2</text>
<text x="92.4" y="59.5">8</text>
<text x="44.2" y="62">3</text>
<text x="44.2" y="64.5">2</text>
<text x="92.4" y="64.5">6</text>
<text x="92.4" y="62">7</text>
<text x="120.5" y="64.5">11</text>
<text x="137.6" y="64.5">10</text>
<text x="145.8" y="64.5">13</text>
<text x="163" y="64.5">12</text>
<text x="197.2" y="64.5">2</text>
<text x="197.2" y="62">4</text>
<text x="44.2" y="67.1">4</text>
<text x="72.8" y="67.1">3</text>
<text x="92.4" y="67.1">5</text>
<text x="197.2" y="69.6">1</text>
<text x="197.2" y="67.1">3</text>
<text x="41.6" y="107.7">SLEEVE</text>
<text x="91.1" y="107.7">1</text>
<text x="117.3" y="107.7">5</text>
<text x="41.6" y="112.8">PIN1*2</text>
<text x="41.6" y="110.2">SLEEVE_BRK</text>
<text x="91.1" y="112.8">3</text>
<text x="97" y="113.9">EN</text>
<text x="97" y="108.8">VIN</text>
<text x="106.7" y="108.8">VOUT</text>
<text x="178.1" y="108.3" transform="rotate(-90 178.1 108.3)">14</text>
<text x="200.9" y="108.3" transform="rotate(-90 200.9 108.3)">14</text>
<text x="107.9" y="116.4">GND</text>
<text x="117.3" y="115.3">2</text>
<text x="178.1" y="119.2" transform="rotate(-90 178.1 119.2)">7</text>
<text x="200.9" y="119.2" transform="rotate(-90 200.9 119.2)">7</text>
<text x="46.4" y="134.2">V+</text>
<text x="46.4" y="136.8">V+</text>
<text x="53.8" y="133.1">A4_B9</text>
<text x="53.8" y="135.6">A9_B4</text>
<text x="44.8" y="141.8">CC1</text>
<text x="53.8" y="140.7">A5</text>
<text x="53.8" y="143.3">B5</text>
<text x="44.8" y="144.4">CC2</text>
<text x="46.3" y="149.4">D+</text>
<text x="53.8" y="148.3">A6</text>
<text x="46.3" y="154.5">D+</text>
<text x="46.8" y="152">D-</text>
<text x="53.8" y="153.4">B6</text>
<text x="53.8" y="150.9">A7</text>
<text x="53.8" y="155.9">B7</text>
<text x="46.8" y="157.1">D-</text>
<text x="53.8" y="161">A1_B12</text>
<text x="44.4" y="164.7">GND</text>
<text x="44.4" y="162.1">GND</text>
<text x="53.8" y="163.6">A12_B1</text>
<text x="41.4" y="169.8">SHIELD</text>
<text x="41.4" y="172.3">SHIELD</text>
<text x="51.8" y="168.6">P$1</text>
<text x="51.8" y="171.2">P$2</text>
<text x="51.8" y="173.7">P$3</text>
<text x="41.4" y="177.4">SHIELD</text>
<text x="41.4" y="174.8">SHIELD</text>
<text x="51.8" y="176.3">P$4</text>
</g>
<g font-size="1.8" fill="#757575">
<text x="36.2" y="106.8">2.1mm</text>
<text x="180.3" y="110.6" transform="rotate(-90 180.3 110.6)">VCC</text>
<text x="203.2" y="110.6" transform="rotate(-90 203.2 110.6)">VCC</text>
<text x="36.2" y="116.9">J11</text>
<text x="180.3" y="119" transform="rotate(-90 180.3 119)">GND</text>
<text x="203.2" y="119" transform="rotate(-90 203.2 119)">GND</text>
<text x="142.9" y="153.8">MP2</text>
<text x="163.2" y="153.8">MP3</text>
<text x="142.9" y="161.4">MP1</text>
<text x="163.2" y="161.4">MP4</text>
<text x="36.6" y="181.4">USB Type-C 2.0</text>
</g>
<g font-size="1.8" fill="#c90c0c">
<text x="150.5" y="153.8">FASTENER</text>
<text x="170.8" y="153.8">FASTENER</text>
<text x="150.5" y="161.4">FASTENER</text>
<text x="170.8" y="161.4">FASTENER</text>
</g>
</svg>
